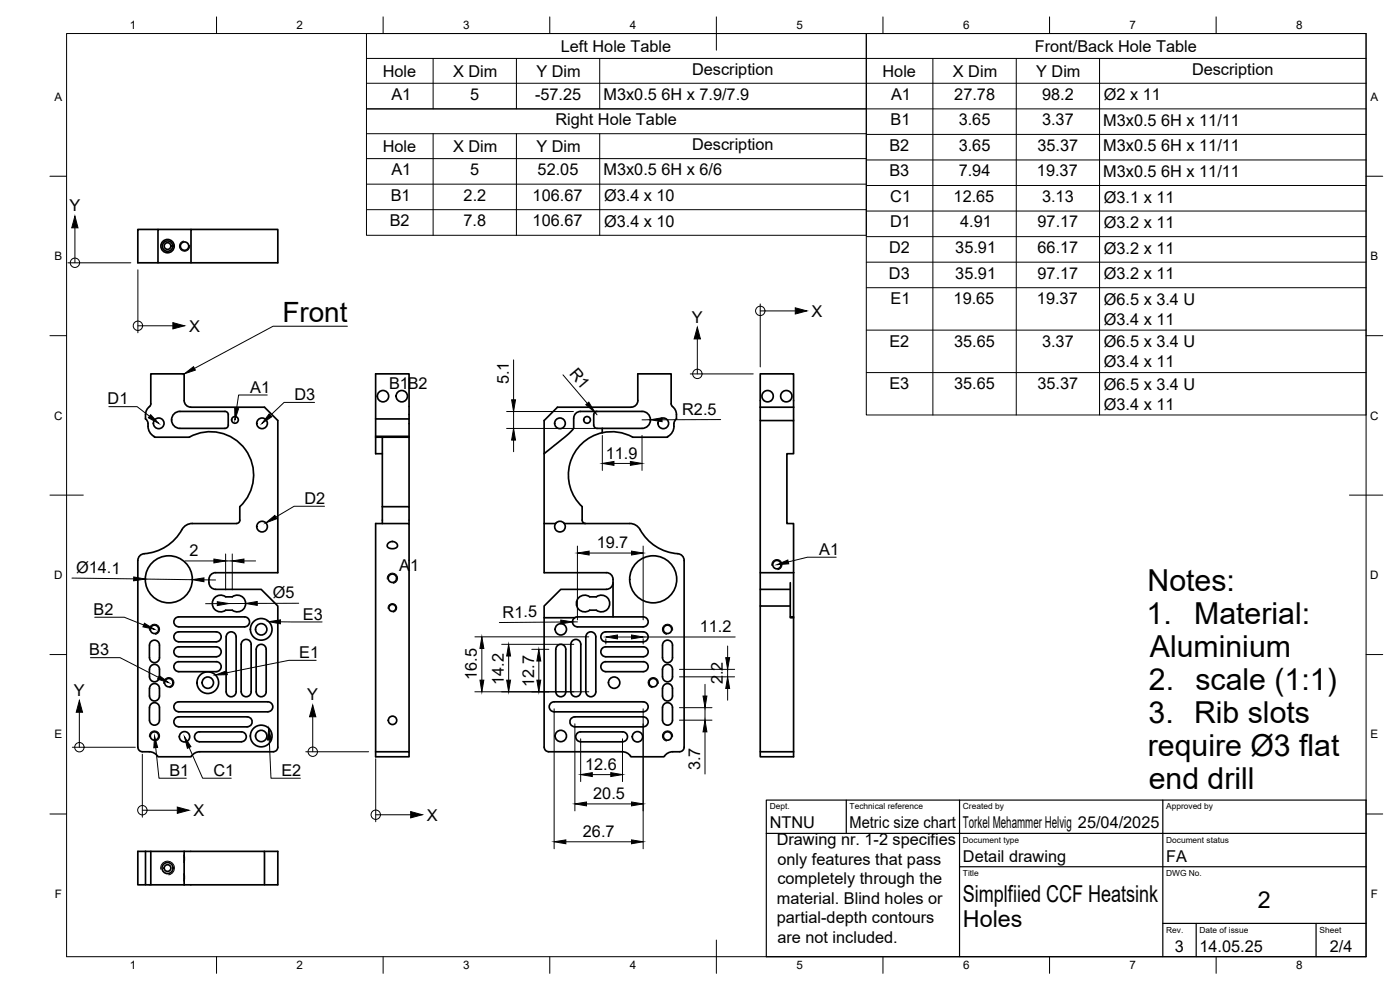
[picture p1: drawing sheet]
<svg xmlns="http://www.w3.org/2000/svg" width="420mm" height="297mm" viewBox="0 0 420 297" stroke-linecap="round" stroke-linejoin="round" font-family="sans-serif">
<!-- layer: Visible -->
<g fill="none" stroke="#000" stroke-width=".51">
<path d="M47.4 68.8h-6v10.1h42v-10.1h-26.1v10.1M57.3 68.8h-9.9v10.1M44.4 127.9l.5 1.7 1.3 1.3M44.4 127.9v-1.2l-.7-1a3.9 3.9 0 0 1 1.4-4l.2-.5v-9h10v8a2 2 0 0 0 2 2h22.1l4 4v45.6h-18.7M46.2 130.9l.3 .3h10.3a13 13 0 0 1 16.8 3.7 13 13 0 0 1-1.6 17.1v4.1a1.01 1.01 0 0 1-1 1M52.4 124l1.6-.5 13.5-.1a.97 .97 0 0 1 1 1v3.1a1.01 1.01 0 0 1-1 1h-13.5a2.56 2.56 0 0 1-2.4-1.7 2.56 2.56 0 0 1 .8-2.8zM112.7 131.2h10.1v20.8M112.7 130.9h10.1v.3M112.7 125.7h10.1v5.2M114.7 131.2v20.8M122.8 125.7v-13.5h-10.1v23.9h2M179.2 123.4a1.01 1.01 0 0 0-1 1v3.1a1.01 1.01 0 0 0 1 1h13.5a2.51 2.51 0 0 0 2.5-2.5"/>
<path d="M180.7 128.5v1.3M189.9 131.2a13 13 0 0 0-16.8 3.7 13 13 0 0 0 1.6 17.1v4.1a1.01 1.01 0 0 0 1 1M195.2 125.9v.1M195.2 125.9a2.48 2.48 0 0 0-2.5-2.4h-18.5a2 2 0 0 0-2 2v2.8l-.3 .6-2.5 2.3-6.1 4.9M200.4 131.1l-10.6 .1M202.2 127.9l.1-1.2 .7-1a3.8 3.8 0 0 0-1.4-4l-.2-.5v-9h-10v8a2 2 0 0 1-2 2h-22.1l-4 4v45.6h18.7a1.97 1.97 0 0 1 2 2v11.3h9a1.49 1.49 0 0 1 1.5 1.5 1.49 1.49 0 0 1-1.5 1.5h-19.7a1.51 1.51 0 0 1-1.4-1.1 1.51 1.51 0 0 1 .6-1.7M202.3 127.9a3.8 3.8 0 0 1-1.9 3.2M228.2 122.2v-10h10v10M228.2 126.2h10v9.9h-2v21h2v14.7h-10zM228.2 122.2h10M228.2 122.2v4M234.9 120.2a1.7 1.7 0 0 0 2.7-.8 1.7 1.7 0 0 0-1.9-2.2 1.7 1.7 0 0 0-1.1 2.7l.3 .3"/>
<path d="M238.2 122.2v4M57.7 157.1h13.3M57.7 157.1l-1.2 .2-1.5 1.1a14.6 14.6 0 0 1-12.3 7.8 2 2 0 0 0-1.3 1.9M114.7 152h8.1v5.1M114.7 152v5.1M163.3 157.1h3.5M169.3 157.1h19.7M189 157.1l1.2 .2 1.5 1.1a14.6 14.6 0 0 0 12.3 7.8 2 2 0 0 1 1.3 2v56a1.34 1.34 0 0 1-1.3 1.3M41.4 168.2v56M64.7 176.8h13.7l5 5v42.4a1.34 1.34 0 0 1-1.4 1.3l-22.1 .1-1.3 .3-1.1 .9M64.7 171.8a2.26 2.26 0 0 0-2 3 2.04 2.04 0 0 0 2 2M67.7 179.1h2a2.51 2.51 0 0 1 3.4 .3 2.51 2.51 0 0 1 0 3.4 2.51 2.51 0 0 1-3.4 .3h-2"/>
<path d="M67.7 179.1a2.51 2.51 0 0 0-3.3 .3 2.51 2.51 0 0 0 0 3.4 2.51 2.51 0 0 0 3.3 .3M116.4 163.1a1.54 1.54 0 0 1 1.8-.6 1.54 1.54 0 0 1 1 1.5 1.83 1.83 0 0 1-3-.3zM173.6 179.4l.9-.6 1-.2 1.5 .5h2a2.51 2.51 0 0 1 3.3 .3 2.51 2.51 0 0 1 0 3.4 2.51 2.51 0 0 1-3.3 .3h-2a2.51 2.51 0 0 1-3.4-.3 2.51 2.51 0 0 1 0-3.4zM184 174.8a2 2 0 0 1-2 2h-13.7l-5 5v3.5M228.2 171.8v5h9M228.2 176.8v5h9M237.2 174.8v10.5h1M238.2 171.8v55.3h-10v-1.5M45.5 192.4a1.49 1.49 0 0 1 1.5-.2 1.49 1.49 0 0 1 .9 1.4v3.7a1.5 1.5 0 0 1-1.5 1.5 1.5 1.5 0 0 1-1.5-1.5v-3.7zM45.5 199.6a1.49 1.49 0 0 1 1.5-.1 1.49 1.49 0 0 1 .9 1.3v2.3a1.5 1.5 0 0 1-1.5 1.5 1.5 1.5 0 0 1-1.5-1.5v-2.7zM52.8 189.9l.9-.3h11.2a1.5 1.5 0 0 1 1.5 1.5 1.5 1.5 0 0 1-1.5 1.5h-11.2a1.49 1.49 0 0 1-1.5-1.1 1.49 1.49 0 0 1 .6-1.6zM52.8 185.4l.9-.3h19.7a1.49 1.49 0 0 1 1.5 1.5 1.49 1.49 0 0 1-1.5 1.5h-19.7a1.49 1.49 0 0 1-1.5-1.1 1.49 1.49 0 0 1 .6-1.6z"/>
<path d="M52.8 198.8l.9-.3h11.2a1.5 1.5 0 0 1 1.5 1.5 1.5 1.5 0 0 1-1.5 1.5h-11.2a1.49 1.49 0 0 1-1.5-1 1.49 1.49 0 0 1 .6-1.7zM53.7 197.1h11.2M53.7 197a1.49 1.49 0 0 1-1.5-1.4 1.49 1.49 0 0 1 1.5-1.5h11.2a1.48 1.48 0 0 1 1.5 1.5 1.48 1.48 0 0 1-1.5 1.4M67.9 191.1v16.5M67.9 191.1a1.49 1.49 0 0 1 1.5-1.5 1.49 1.49 0 0 1 1.5 1.5v16.5M172.5 185.3h-9.2v38.9a1.39 1.39 0 0 0 1.4 1.3l22.1 .1 1.3 .3 1.1 .9M175.8 191.1v16.5M175.8 191.1a1.49 1.49 0 0 1 1.5-1.5 1.49 1.49 0 0 1 1.5 1.5v16.5M180.9 189.9l.9-.3h11.2a1.49 1.49 0 0 1 1.5 1.5 1.49 1.49 0 0 1-1.5 1.5h-11.2a1.49 1.49 0 0 1-1.4-1.1 1.49 1.49 0 0 1 .5-1.6zM180.9 198.8l.9-.2 11.2-.1a1.49 1.49 0 0 1 1.5 1.5 1.49 1.49 0 0 1-1.5 1.5h-11.2a1.49 1.49 0 0 1-1.4-1 1.49 1.49 0 0 1 .5-1.7zM181.8 197.1h11.2M181.8 197a1.48 1.48 0 0 1-1.5-1.4 1.48 1.48 0 0 1 1.5-1.5h11.2a1.49 1.49 0 0 1 1.5 1.5 1.49 1.49 0 0 1-1.5 1.4"/>
<path d="M184 185.1h-10.7l-.8 .2M199.5 192.4a1.49 1.49 0 0 1 1.5-.2 1.49 1.49 0 0 1 .8 1.4v3.7a1.49 1.49 0 0 1-1.5 1.5 1.49 1.49 0 0 1-1.5-1.5v-3.7zM199.5 199.6a1.49 1.49 0 0 1 1.5-.1 1.49 1.49 0 0 1 .8 1.3v2.3a1.5 1.5 0 0 1-1.5 1.5 1.5 1.5 0 0 1-1.5-1.5l.1-2.7zM228.2 181.8v43.8h10M237.2 185.1h1M44.9 206.6v2.2a1.49 1.49 0 0 0 1.5 1.5 1.49 1.49 0 0 0 1.5-1.5v-2.2M44.9 206.6a1.49 1.49 0 0 1 1.5-1.5 1.49 1.49 0 0 1 1.5 1.5M45.5 211.1a1.49 1.49 0 0 1 1.5-.1 1.49 1.49 0 0 1 .9 1.3v3.8a1.5 1.5 0 0 1-1.5 1.5 1.5 1.5 0 0 1-1.5-1.5v-3.8zM53.7 218.1h20.5M53.7 213.6h26.7M53.7 218.1a1.49 1.49 0 0 1-1.5-1.5 1.49 1.49 0 0 1 1.5-1.5h20.5a1.49 1.49 0 0 1 1.5 1.5 1.49 1.49 0 0 1-1.5 1.5M59.9 219.6h12.5"/>
<path d="M59.9 219.6a1.49 1.49 0 0 0-1.5 1.5 1.49 1.49 0 0 0 1.5 1.5M67.9 207.6a1.49 1.49 0 0 0 1.5 1.4 1.49 1.49 0 0 0 1.5-1.4M72.4 207.6v-14.3a1.49 1.49 0 0 1 1.5-1.5 1.49 1.49 0 0 1 1.5 1.5v14.3M72.4 207.6a1.49 1.49 0 0 0 1.5 1.4 1.49 1.49 0 0 0 1.5-1.4M72.4 219.6a1.49 1.49 0 0 1 1.5 1.5 1.49 1.49 0 0 1-1.5 1.5M76.9 207.6v-12.8a1.49 1.49 0 0 1 1.5-1.5 1.49 1.49 0 0 1 1.5 1.5v12.8M76.9 207.6a1.49 1.49 0 0 0 1.5 1.4 1.49 1.49 0 0 0 1.5-1.4M80.4 213.6a1.49 1.49 0 0 0 1.5-1.5 1.49 1.49 0 0 0-1.5-1.5h-26.7a1.49 1.49 0 0 0-1.5 1.5 1.49 1.49 0 0 0 1.5 1.5M166.3 213.6h26.7M166.8 207.6v-12.8a1.49 1.49 0 0 1 1.5-1.5 1.49 1.49 0 0 1 1.5 1.5v12.8M166.8 207.6a1.49 1.49 0 0 0 1.5 1.4 1.49 1.49 0 0 0 1.5-1.4M171.3 207.6v-14.3a1.49 1.49 0 0 1 1.5-1.5 1.49 1.49 0 0 1 1.5 1.5v14.3"/>
<path d="M171.3 207.6a1.49 1.49 0 0 0 1.5 1.4 1.49 1.49 0 0 0 1.5-1.4M172.5 218.1h20.5M174.3 219.6h12.5M174.3 219.6a1.49 1.49 0 0 0-1.5 1.5 1.49 1.49 0 0 0 1.5 1.5M175.8 207.6a1.49 1.49 0 0 0 1.5 1.4 1.49 1.49 0 0 0 1.5-1.4M186.8 219.6a1.49 1.49 0 0 1 1.5 1.5 1.49 1.49 0 0 1-1.5 1.5M193 218.1a1.49 1.49 0 0 0 1.5-1.5 1.49 1.49 0 0 0-1.5-1.5h-20.5a1.49 1.49 0 0 0-1.5 1.5 1.49 1.49 0 0 0 1.5 1.5M193 213.6a1.49 1.49 0 0 0 1.5-1.5 1.49 1.49 0 0 0-1.5-1.5h-26.7a1.49 1.49 0 0 0-1.5 1.5 1.49 1.49 0 0 0 1.5 1.5M198.8 206.6v2.2a1.49 1.49 0 0 0 1.5 1.5 1.49 1.49 0 0 0 1.5-1.5v-2.2M198.8 206.6a1.49 1.49 0 0 1 1.5-1.5 1.49 1.49 0 0 1 1.5 1.5M199.1 211.4a1.49 1.49 0 0 1 1.7-.5 1.49 1.49 0 0 1 1 1.4v3.8a1.5 1.5 0 0 1-1.5 1.5 1.5 1.5 0 0 1-1.5-1.5v-3.8zM41.4 224.2a1.38 1.38 0 0 0 1.3 1.4 5.8 5.8 0 0 1 3.5 .3l1.1 .9"/>
<path d="M47.3 226.9l.1 .2h9.9l.2-.2M59.9 222.6h12.5M112.7 225.6h10.1v1.5h-10.1v-70h10.1v68.5M174.3 222.6h12.5M189.2 226.9l.2 .2h9.9l.1-.2M204 225.6a5.8 5.8 0 0 0-3.5 .3l-1.1 .9M41.4 255.4h2.3v10.1h-2.3zM43.7 255.4h11.6M45.3 255.4v10.1h10M55.3 255.4h24.1v10.1h-24.1M55.3 256.6v2.1M55.3 255.4v10.1"/>
<path d="M79.4 255.4h4v10.1h-4M43.7 265.5h1.6M55.3 262.2v2.2"/>
<circle cx="50.3" cy="73.8" r="2"/>
<circle cx="50.3" cy="73.8" r="1.56"/>
<circle cx="50.3" cy="73.8" r="1.01"/>
<circle cx="55.4" cy="73.8" r="1.26"/>
<circle cx="114.9" cy="118.9" r="1.7"/>
<circle cx="120.6" cy="118.9" r="1.7"/>
<circle cx="230.4" cy="118.9" r="1.7"/>
<circle cx="47.6" cy="127" r="1.6"/>
<circle cx="70.5" cy="126" r="1.01"/>
<circle cx="78.6" cy="127" r="1.6"/>
<circle cx="168.1" cy="127" r="1.6"/>
<circle cx="176.2" cy="126" r="1.01"/>
<circle cx="199.1" cy="127" r="1.6"/>
<circle cx="78.6" cy="158" r="1.6"/>
<circle cx="168.1" cy="158" r="1.6"/>
<circle cx="50.7" cy="173.8" r="7.1"/>
<circle cx="117.8" cy="173.5" r="1.26"/>
<circle cx="196" cy="173.8" r="7.1"/>
<circle cx="233.2" cy="169.4" r="1.26"/>
<circle cx="46.4" cy="188.8" r="1.26"/>
<circle cx="78.4" cy="188.8" r="1.7"/>
<circle cx="78.4" cy="188.8" r="3.2"/>
<circle cx="117.8" cy="182.4" r="1.05"/>
<circle cx="168.3" cy="188.8" r="1.7"/>
<circle cx="200.3" cy="188.8" r="1.26"/>
<circle cx="50.7" cy="204.8" r="1.26"/>
<circle cx="62.4" cy="204.8" r="1.7"/>
<circle cx="62.4" cy="204.8" r="3.2"/>
<circle cx="117.8" cy="216.1" r="1.26"/>
<circle cx="184.3" cy="204.8" r="1.7"/>
<circle cx="196" cy="204.8" r="1.26"/>
<circle cx="46.4" cy="220.8" r="1.26"/>
<circle cx="55.4" cy="221.1" r="1.56"/>
<circle cx="78.4" cy="220.8" r="1.7"/>
<circle cx="78.4" cy="220.8" r="3.2"/>
<circle cx="168.3" cy="220.8" r="1.7"/>
<circle cx="191.3" cy="221.1" r="1.56"/>
<circle cx="200.3" cy="220.8" r="1.26"/>
<circle cx="50.3" cy="260.5" r="1.66"/>
<circle cx="50.3" cy="260.5" r="1.01"/>
</g>
<!-- layer: Visible Narrow -->
<path d="M55.1 72.3a1.53 1.53 0 0 0-1.2 1.8 1.53 1.53 0 0 0 1.7 1.3 1.53 1.53 0 0 0 1.3-1.8M116.2 173.8a1.54 1.54 0 0 1 1.3-1.8 1.54 1.54 0 0 1 1.8 1.2 1.54 1.54 0 0 1-1.3 1.8M231.7 169.7a1.53 1.53 0 0 1 1.2-1.8 1.53 1.53 0 0 1 1.8 1.2 1.53 1.53 0 0 1-1.3 1.8M44.9 189.1a1.53 1.53 0 0 1 1.2-1.8 1.53 1.53 0 0 1 1.8 1.3 1.53 1.53 0 0 1-1.3 1.7M116.5 182.6a1.29 1.29 0 0 1 1-1.5 1.29 1.29 0 0 1 1.5 1 1.29 1.29 0 0 1-1 1.6M201.8 189.1a1.53 1.53 0 0 0-1.2-1.8 1.53 1.53 0 0 0-1.8 1.3 1.53 1.53 0 0 0 1.3 1.7M49.2 205.1a1.53 1.53 0 0 1 1.2-1.8 1.53 1.53 0 0 1 1.8 1.3 1.53 1.53 0 0 1-1.3 1.7M197.5 205.1a1.53 1.53 0 0 0-1.2-1.8 1.53 1.53 0 0 0-1.8 1.3 1.53 1.53 0 0 0 1.3 1.7M44.9 221.1a1.53 1.53 0 0 1 1.2-1.8 1.53 1.53 0 0 1 1.8 1.3 1.53 1.53 0 0 1-1.3 1.7M201.8 221.1a1.53 1.53 0 0 0-1.2-1.8 1.53 1.53 0 0 0-1.8 1.3 1.53 1.53 0 0 0 1.3 1.7M48.2 260.8a2.06 2.06 0 0 1 1.7-2.4 2.06 2.06 0 0 1 2.4 1.7 2.06 2.06 0 0 1-1.7 2.4" fill="none" stroke="#000" stroke-width=".3"/>
<!-- layer: BORDER -->
<g fill="none" stroke="#000" stroke-width=".3">
<path d="M20 10.1h390v276.9h-390zM65 5.1v5M115 5.1v5M165 5.1v5M215 5.1v10M265 5.1v5M315 5.1v5M365 5.1v5M15 52.9h5M410 52.9h5M15 100.7h5M410 100.7h5"/>
<path d="M15 148.6h10M405 148.6h10M15 196.4h5M410 196.4h5M15 244.2h5M410 244.2h5M65 287v5M115 287v5M165 287v5M215 282.1v9.9M265 287v5M315 287v5"/>
<path d="M365 287v5"/>
</g>
<!-- layer: TITLEBLOCK -->
<path d="M230 240.1h180v46.9h-180zM230 250h180M254 240.1v9.9M288 240.1v46.9M349 240.1v46.9M288 260.1h122M349 277.1h61M359 277.1v9.9M395 277.1v9.9" fill="none" stroke="#000" stroke-width=".36"/>
<!-- layer: Origin Marker -->
<g fill="none" stroke="#000" stroke-width=".3">
<path d="M20.4 78.9h18.9M22.5 68.4v10.5M41.4 80.9v19M41.4 97.8h10.5M228.2 91.2v18.9M228.2 93.3h10.5M207.2 112.2h18.9M209.3 101.7v10.5M23.8 213.7v10.5M93.9 215.1v10.5M21.7 224.2h18.9M42.7 226.3v18.9"/>
<path d="M91.8 225.6h18.8M112.8 227.7v18.9M42.7 243.1h10.5M112.8 244.5h10.5"/>
<circle cx="22.5" cy="78.8" r="1.41"/>
<circle cx="41.4" cy="97.7" r="1.41"/>
<circle cx="228.2" cy="93.3" r="1.41"/>
<circle cx="209.3" cy="112.2" r="1.41"/>
<circle cx="23.8" cy="224.2" r="1.41"/>
<circle cx="93.9" cy="225.5" r="1.41"/>
<circle cx="42.7" cy="243.1" r="1.41"/>
<circle cx="112.8" cy="244.5" r="1.41"/>
</g>
<path d="M22.5 64.8l.9 3.6h-1.9zM51.9 96.8l3.5 1-3.5 .9zM238.7 92.4l3.5 .9-3.5 .9zM209.3 98.2l.9 3.5h-1.9zM23.8 210.2l1 3.5h-1.9zM93.9 211.5l.9 3.6h-1.9zM53.2 242.2l3.5 .9-3.5 .9zM123.3 243.5l3.4 1-3.4 .9z" fill="#000" stroke="#000" stroke-width=".3"/>
<!-- layer: Hole Tables -->
<g fill="none" stroke="#000" stroke-width=".3">
<path d="M110 17.5h300M130 17.5v15.2M155 17.5v15.2M180 17.5v15.2M280 17.5v107M305 17.5v107M330 17.5v107M110 25h300M260 32.7h-150v-22.6h300v114.4h-150v-114.4v60.5h-150v-37.9h300M110 40.1h150M110 47.6h150M110 55.3h150"/>
<path d="M130 40.1v30.5M155 40.1v30.5M180 40.1v30.5M260 40.3h150M260 48h150M260 55.7h150M110 62.9h150M260 63.3h150M260 71h150M260 78.7h150M260 86.3h150M260 99h150"/>
<path d="M260 111.8h150"/>
</g>
<!-- layer: HoleIds -->
<path d="M45.2 124.4l2.4 2.6-3.1-1.6zM70.4 122.5l1.2 .1-1.1 3.4zM80.8 124.2l.8 .8-3 2zM79.8 156.9l2.7-2.3 .6 1zM233.2 169.4l3.2-1.4 .3 1.2zM43.3 187l3.1 1.8-3.5-.7zM80.7 186.5l3.5-.5v1.2zM47.8 202.7l2.9 2.1-3.4-1zM64.7 202.5l3.3-1.2 .2 1.1zM46.4 220.8l.9 3.4-1.1 .2zM55.4 221.1l1.9 2.9-1.1 .5zM80.7 218.5l.7 3.5h-1.2z" fill="#000" stroke="#000" stroke-width=".3"/>
<path d="M80.2 118.5h-8.6l-.6 4M32.7 122h8.4l3.8 2.9M94.4 120.7h-9.1l-4.1 3.9M97.4 151.9h-9.1l-5.5 3.2M251 167.2h-8.6l-5.8 1.4M27.1 197.3h8.9l11.5 5.9M28.4 185.2h8.9l5.8 2.3M84.2 186.6h12.5M94.9 198.1h-8.2l-18.6 3.8M46.7 224.3l1 9.2h8.2M56.8 224.3l4 9.2h8.6M80.8 222l.5 11.5h8.8" fill="none" stroke="#000" stroke-width=".3"/>
<!-- layer: FD_Dimensions -->
<g fill="none" stroke="#000" stroke-width=".3">
<path d="M154.1 108v12M169 112.5l7.3 8.5M152 128.6h26.6M152 123.5h20.1M154.1 123.5v5.1M154.1 132v3.5M178.5 123.7l.7 .8M180.8 130.6v10.5M184.3 139.1h4.9M192.7 130.6v10.5M195.2 125.9l-2.5 .1M216.3 125.9h-17.6"/>
<path d="M21.6 173.4l18.5 .3M43.6 173.7l14.1 .2M55.6 168.3h8.6M61.2 174h3.5M67.7 166.2v10.8M67.7 168.3h2M69.7 166.2v10.8M73.2 168.3h3.5M173.3 163.8v22.2M176.8 165.9h12.7M193 163.8v22.2M65.2 181.1h-3.5"/>
<path d="M73.7 181.1h-5M89.6 181h-12.4M142.5 191.1h34.2M144.6 194.6v9.5M150.6 193.3h21.6M152.7 196.8v7.3M159.6 194.8h5.1M161.7 198.3v5.8M168.3 186.6l-18.4 .2M171.8 186.6h1.5M181.8 191.7v1.5M185.3 191.1h4.2"/>
<path d="M193 191.7v1.5M193 191.1h27.6M218.4 193.8v3.5M142.5 207.6h34.2M166.3 212.7v42M172.5 217.2v26.1M193 212.7v42M203.9 212.3h9.8M203.9 216.1h9.8M203.9 200.8h16.6M203.9 203.1h16.6M211.6 205.3v3.5"/>
<path d="M211.6 212.3v3.8M211.6 219.6v12.6M218.4 200.8v2.3M218.4 206.6v3.5M174.3 221.7v12.8M177.8 232.4h5.5M186.8 221.7v12.8M169.8 252.6h19.7M176 241.2h13.5"/>
</g>
<g fill="#000" stroke="#000" stroke-width=".3">
<path d="M153.5 120h1.2l-.6 3.5zM154.1 128.6l.6 3.4h-1.2zM175.8 121.4l.9-.7 1.8 3zM180.8 139.1l3.5-.6v1.1zM189.2 138.5l3.5 .6-3.5 .5zM195.2 125.9l3.5-.5v1.1zM40.1 173.1l3.5 .6-3.5 .6zM57.7 173.9l3.5-.5v1.1zM64.2 167.7l3.5 .6-3.5 .6zM69.7 168.3l3.5-.6v1.2zM173.3 165.9l3.5-.5v1.1zM189.5 165.4l3.5 .5-3.5 .6z"/>
<path d="M65.2 180.5l3.5 .6-3.5 .6zM73.7 181.1l3.5-.6v1.1zM144.6 191.1l.6 3.5h-1.2zM152.7 193.3l.5 3.5h-1.1zM161.7 194.8l.6 3.5h-1.2zM168.3 186l3.5 .6-3.5 .6zM181.8 191.1l3.5-.6v1.2zM189.5 190.5l3.5 .6-3.5 .6zM217.8 197.3h1.2l-.6 3.5zM144 204.1h1.2l-.6 3.5zM152.1 204.1h1.1l-.5 3.5zM161.1 204.1h1.2l-.6 3.5z"/>
<path d="M211 208.8h1.2l-.6 3.5zM211.6 216.1l.6 3.5h-1.2zM218.4 203.1l.6 3.5h-1.2zM174.3 232.4l3.5-.6v1.2zM183.3 231.8l3.5 .6-3.5 .6zM166.3 252.6l3.5-.6v1.2zM172.5 241.2l3.5-.6v1.2zM189.5 252l3.5 .6-3.5 .6zM189.5 240.6l3.5 .6-3.5 .6z"/>
</g>
<!-- layer: Leaders -->
<path d="M55.3 112.2l2.8-2.2 .5 1z" fill="#000" stroke="#000" stroke-width=".3"/>
<path d="M104.3 97.9h-22.3l-23.6 12.6" fill="none" stroke="#000" stroke-width=".3"/>
<g font-size="9.1">
<text x="344.4" y="177.4">Notes:</text>
<text x="344.1" y="187.2">1.</text>
<text x="358.4" y="187.2">Material:</text>
<text x="345.1" y="197.1">Aluminium</text>
<text x="344.8" y="207">2.</text>
<text x="358.8" y="207">scale (1:1)</text>
<text x="344.7" y="216.9">3. Rib slots</text>
<text x="344.5" y="226.9">require Ø3 flat</text>
<text x="344.7" y="236.8">end drill</text>
</g>
<text font-size="8.4" x="84.8" y="96.7">Front</text>
<g font-size="7">
<text x="289" y="270.6">Simplfiied CCF Heatsink</text>
<text x="377.5" y="272.3">2</text>
<text x="289" y="278.1">Holes</text>
</g>
<g font-size="4.9">
<text x="168.3" y="15.5">Left Hole Table</text>
<text x="310.6" y="15.5">Front/Back Hole Table</text>
<text x="114.9" y="23">Hole</text>
<text x="136" y="23">X Dim</text>
<text x="161" y="23">Y Dim</text>
<text x="207.7" y="22.5">Description</text>
<text x="264.9" y="23">Hole</text>
<text x="286" y="23">X Dim</text>
<text x="311" y="23">Y Dim</text>
<text x="357.7" y="22.5">Description</text>
<text x="117.5" y="29.9">A1</text>
<text x="141.1" y="29.9">5</text>
<text x="160.6" y="29.9">-57.25</text>
<text x="267.4" y="29.9">A1</text>
<text x="286.4" y="29.9">27.78</text>
<text x="312.8" y="29.9">98.2</text>
<text x="181.1" y="30">M3x0.5 6H x 7.9/7.9</text>
<text x="331.3" y="30.1">Ø2 x 11</text>
<text x="166.7" y="37.6">Right Hole Table</text>
<text x="267.3" y="37.6">B1</text>
<text x="287.7" y="37.6">3.65</text>
<text x="312.7" y="37.6">3.37</text>
<text x="331.1" y="37.7">M3x0.5 6H x 11/11</text>
<text x="114.9" y="45.6">Hole</text>
<text x="136" y="45.6">X Dim</text>
<text x="161" y="45.6">Y Dim</text>
<text x="207.7" y="45.1">Description</text>
<text x="266.9" y="45.2">B2</text>
<text x="287.7" y="45.2">3.65</text>
<text x="311.4" y="45.2">35.37</text>
<text x="331.1" y="45.4">M3x0.5 6H x 11/11</text>
<text x="117.5" y="52.5">A1</text>
<text x="141.1" y="52.5">5</text>
<text x="161.4" y="52.5">52.05</text>
<text x="181.1" y="52.6">M3x0.5 6H x 6/6</text>
<text x="266.9" y="52.9">B3</text>
<text x="287.7" y="52.9">7.94</text>
<text x="311.2" y="52.9">19.37</text>
<text x="331.1" y="53.1">M3x0.5 6H x 11/11</text>
<text x="20.8" y="63.4">Y</text>
<text x="117.3" y="60.2">B1</text>
<text x="139.1" y="60.2">2.2</text>
<text x="159.9" y="60.2">106.67</text>
<text x="181.3" y="60.4">Ø3.4 x 10</text>
<text x="267.2" y="60.6">C1</text>
<text x="286.2" y="60.6">12.65</text>
<text x="312.7" y="60.6">3.13</text>
<text x="331.3" y="60.8">Ø3.1 x 11</text>
<text x="116.9" y="67.8">B2</text>
<text x="139.1" y="67.8">7.8</text>
<text x="159.9" y="67.8">106.67</text>
<text x="181.3" y="68.1">Ø3.4 x 10</text>
<text x="267.1" y="68.2">D1</text>
<text x="288.1" y="68.2">4.91</text>
<text x="311.4" y="68.2">97.17</text>
<text x="331.3" y="68.5">Ø3.2 x 11</text>
<text x="266.8" y="75.9">D2</text>
<text x="286.7" y="75.9">35.91</text>
<text x="311.4" y="75.9">66.17</text>
<text x="331.3" y="76.1">Ø3.2 x 11</text>
<text x="266.8" y="83.6">D3</text>
<text x="286.7" y="83.6">35.91</text>
<text x="311.4" y="83.6">97.17</text>
<text x="331.3" y="83.8">Ø3.2 x 11</text>
<text x="243.5" y="95">X</text>
<text x="267.3" y="91.2">E1</text>
<text x="286.2" y="91.2">19.65</text>
<text x="311.2" y="91.2">19.37</text>
<text x="331.3" y="91.4">Ø6.5 x 3.4 U</text>
<text x="56.7" y="99.5">X</text>
<text x="207.6" y="96.8">Y</text>
<text x="331.3" y="97.4">Ø3.4 x 11</text>
<text x="266.9" y="104">E2</text>
<text x="286.4" y="104">35.65</text>
<text x="312.7" y="104">3.37</text>
<text x="331.3" y="104.2">Ø6.5 x 3.4 U</text>
<text x="170.7" y="112.3" transform="rotate(50 170.7 112.3)">R1</text>
<text x="331.3" y="110.1">Ø3.4 x 11</text>
<text x="75.1" y="117.8">A1</text>
<text x="116.8" y="116.7">B1B2</text>
<text x="152.7" y="115.3" transform="rotate(-90 152.7 115.3)">5.1</text>
<text x="266.9" y="116.7">E3</text>
<text x="286.4" y="116.7">35.65</text>
<text x="311.4" y="116.7">35.37</text>
<text x="331.3" y="116.9">Ø6.5 x 3.4 U</text>
<text x="32.3" y="121.3">D1</text>
<text x="88.4" y="120">D3</text>
<text x="204.7" y="124.5">R2.5</text>
<text x="331.3" y="122.9">Ø3.4 x 11</text>
<text x="181.8" y="137.6">11.9</text>
<text x="91.4" y="151.2">D2</text>
<text x="56.9" y="166.9">2</text>
<text x="179.1" y="164.5">19.7</text>
<text x="245.9" y="166.5">A1</text>
<text x="22.8" y="171.9" transform="rotate(1 22.8 171.9)">Ø14.1</text>
<text x="119.8" y="171.4">A1</text>
<text x="81.9" y="179.5">Ø5</text>
<text x="28.1" y="184.5">B2</text>
<text x="90.9" y="185.9">E3</text>
<text x="150.9" y="185.3">R1.5</text>
<text x="210" y="189.7">11.2</text>
<text x="26.8" y="196.6">B3</text>
<text x="89.8" y="197.4">E1</text>
<text x="22.2" y="208.8">Y</text>
<text x="143.2" y="204.1" transform="rotate(-90 143.2 204.1)">16.5</text>
<text x="151.3" y="205.5" transform="rotate(-90 151.3 205.5)">14.2</text>
<text x="160.3" y="206.1" transform="rotate(-90 160.3 206.1)">12.7</text>
<text x="217" y="205.3" transform="rotate(-90 217 205.3)">2.2</text>
<text x="92.2" y="210.1">Y</text>
<text x="50.8" y="232.8">B1</text>
<text x="64.1" y="232.8">C1</text>
<text x="84.4" y="232.8">E2</text>
<text x="175.6" y="231">12.6</text>
<text x="210.1" y="231.1" transform="rotate(-90 210.1 231.1)">3.7</text>
<text x="178" y="239.7">20.5</text>
<text x="58.1" y="244.8">X</text>
<text x="128.1" y="246.2">X</text>
<text x="174.9" y="251.1">26.7</text>
<text x="231" y="248.5">NTNU</text>
<text x="255" y="248.5">Metric size chart</text>
<text x="289" y="248.5">Torkel Mehammer Helvig 25/04/2025</text>
<text x="233.1" y="253.6">Drawing nr. 1-2 specifies</text>
<text x="233.3" y="259.5">only features that pass</text>
<text x="289" y="258.6">Detail drawing</text>
<text x="350" y="258.6">FA</text>
<text x="233.3" y="265.3">completely through the</text>
<text x="233.2" y="271.2">material. Blind holes or</text>
<text x="233.2" y="277">partial-depth contours</text>
<text x="233.3" y="282.8">are not included.</text>
<text x="352.6" y="285.7">3</text>
<text x="360" y="285.5">14.05.25</text>
<text x="399.1" y="285.7">2/4</text>
</g>
<g font-size="3.5">
<text x="39" y="8.8">1</text>
<text x="89" y="8.8">2</text>
<text x="139" y="8.8">3</text>
<text x="189" y="8.8">4</text>
<text x="239" y="8.8">5</text>
<text x="289" y="8.8">6</text>
<text x="339" y="8.8">7</text>
<text x="389" y="8.8">8</text>
<text x="16.3" y="30.2">A</text>
<text x="411.3" y="30.2">A</text>
<text x="16.3" y="78">B</text>
<text x="411.3" y="78">B</text>
<text x="16.2" y="125.9">C</text>
<text x="411.2" y="125.9">C</text>
<text x="16.2" y="173.7">D</text>
<text x="411.2" y="173.7">D</text>
<text x="16.3" y="221.6">E</text>
<text x="411.3" y="221.6">E</text>
<text x="16.4" y="269.4">F</text>
<text x="411.4" y="269.4">F</text>
<text x="39" y="290.8">1</text>
<text x="89" y="290.8">2</text>
<text x="139" y="290.8">3</text>
<text x="189" y="290.8">4</text>
<text x="239" y="290.8">5</text>
<text x="289" y="290.8">6</text>
<text x="339" y="290.8">7</text>
<text x="389" y="290.8">8</text>
</g>
<g font-size="2.5">
<text x="231" y="242.9">Dept.</text>
<text x="255" y="242.9">Technical reference</text>
<text x="289" y="242.9">Created by</text>
<text x="350" y="242.9">Approved by</text>
<text x="289" y="252.8">Document type</text>
<text x="350" y="252.8">Document status</text>
<text x="289" y="262.9">Title</text>
<text x="350" y="262.9">DWG No.</text>
<text x="350" y="279.9">Rev.</text>
<text x="360" y="279.9">Date of issue</text>
<text x="396" y="279.9">Sheet</text>
</g>
</svg>
